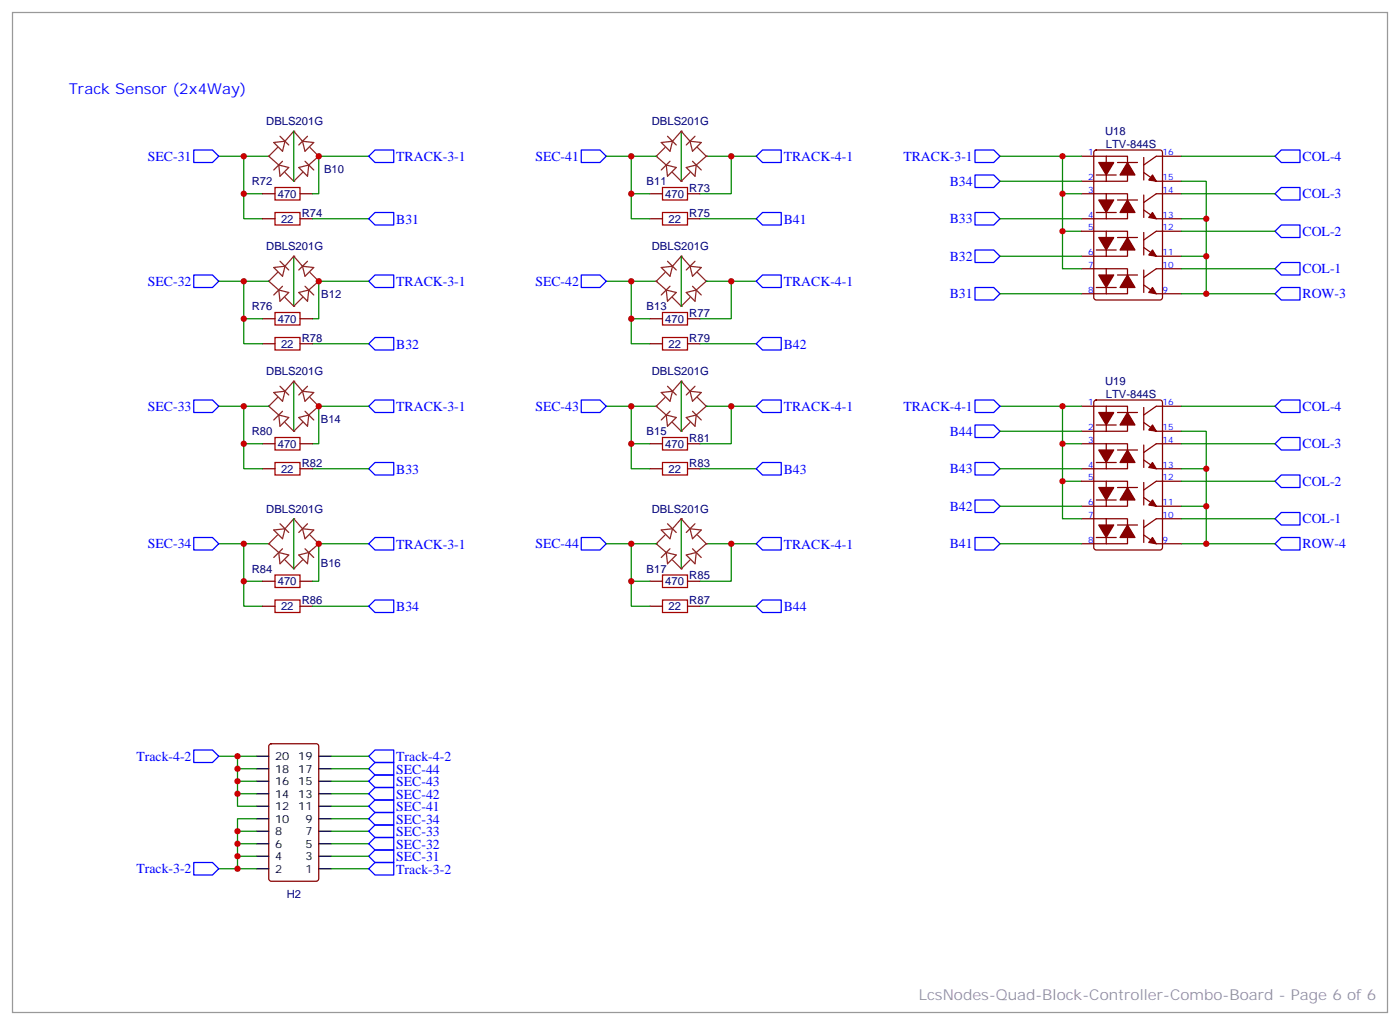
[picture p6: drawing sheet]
<svg xmlns="http://www.w3.org/2000/svg" width="395mm" height="289mm" viewBox="0 0 395 289" stroke-linecap="round" stroke-linejoin="round" font-family="sans-serif">
<path d="M3.5 3.5h388.1v282.3h-388.1z" fill="none" stroke="#999" stroke-width=".35"/>
<g fill="none" stroke="#00f" stroke-width=".35">
<path d="M359.8 44.1l1.8-1.8h5.3v3.6h-5.3zM361.6 52.9h5.3v3.5h-5.3l-1.8-1.7zM359.8 75.8l1.8-1.7h5.3v3.5h-5.3zM361.6 63.5h5.3v3.5h-5.3l-1.8-1.7zM359.8 82.9l1.8-1.8h5.3v3.6h-5.3zM359.8 114.7l1.8-1.8h5.3v3.5h-5.3zM361.6 123.5h5.3v3.5h-5.3l-1.8-1.8zM361.6 134.1h5.3v3.5h-5.3l-1.8-1.8zM359.8 153.5l1.8-1.8h5.3v3.5h-5.3zM359.8 146.4l1.8-1.8h5.3v3.6h-5.3zM54.7 211.7h5.3l1.7 1.7-1.7 1.8h-5.3zM104.1 217l1.7-1.8h5.3v3.5h-5.3z"/>
<path d="M105.8 211.7h5.3v3.5h-5.3l-1.7-1.8zM105.8 218.7h5.3v3.5h-5.3l-1.7-1.7zM105.8 222.2h5.3v3.6h-5.3l-1.7-1.8zM105.8 225.8h5.3v3.5h-5.3l-1.7-1.8zM105.8 229.3h5.3v3.5h-5.3l-1.7-1.7zM105.8 232.8h5.3v3.6h-5.3l-1.7-1.8zM105.8 236.4h5.3v3.5h-5.3l-1.7-1.8zM54.7 243.4h5.3l1.7 1.8-1.7 1.7h-5.3zM104.1 241.7l1.7-1.8h5.3v3.5h-5.3zM105.8 243.4h5.3v3.5h-5.3l-1.7-1.7z"/>
</g>
<g fill="none" stroke="#008700" stroke-width=".35">
<path d="M61.7 44.1h14.1M340.4 82.9h19.4M333.4 153.5h7M61.7 213.4h5.3M72.3 213.4h-5.3v3.6M72.3 217h-5.3v10.5h5.3M93.5 213.4h10.6M93.5 217h10.6M67 238.1h5.3M67 234.6h5.3M67 224h5.3M67 220.5h5.3"/>
<path d="M72.3 231.1h-5.3v10.6h5.3M93.5 238.1h10.6M93.5 234.6h10.6M93.5 224h10.6M93.5 220.5h10.6M93.5 227.5h10.6M93.5 231.1h10.6M61.7 245.2h10.6M67 241.7v3.5M93.5 245.2h10.6M93.5 241.7h10.6"/>
</g>
<path d="M76.1 210.1l.5-.2h12.7l.6 .4 .1 37.7-.5 .7h-12.9l-.7-.5-.1-37.6z" fill="none" stroke="#870000" stroke-width=".35"/>
<g fill="none" stroke="#000" stroke-width=".35">
<path d="M72.3 217h3.5M72.3 213.4h3.5M90 217h3.5M90 213.4h3.5M72.3 238.1h3.5M72.3 234.6h3.5M72.3 231.1h3.5M72.3 227.5h3.5M72.3 224h3.5M72.3 220.5h3.5M90 238.1h3.5M90 234.6h3.5"/>
<path d="M90 231.1h3.5M90 227.5h3.5M90 224h3.5M90 220.5h3.5M72.3 245.2h3.5M72.3 241.7h3.5M90 245.2h3.5M90 241.7h3.5"/>
</g>
<path d="M79 38.5l2.5 2.4M80.4 39.9l2.5-2.9 2.5 2.9M85.4 39.9l3.1 .3-2.4 2.5zM86.8 38.5l-2.5 2.4M77.3 40.2l3.1-.3-.7 2.8zM78.3 41.6l-2.5 2.5 2.9 2.5M78.7 46.6l2.8 .7-2.5 2.4zM79.7 45.5l-2.4 2.5M80.4 48.7l2.5 2.5 2.5-2.5M84.3 47.3l2.8-.7-.3 3.1zM86.1 45.5l2.4 2.5M87.5 41.6l2.5 2.5-2.9 2.5" fill="none" stroke="#8c2424" stroke-width=".35"/>
<g fill="#8c2424">
<circle cx="75.8" cy="44.1" r=".18"/>
<circle cx="82.9" cy="37" r=".18"/>
<circle cx="90" cy="44.1" r=".18"/>
<circle cx="82.9" cy="51.2" r=".18"/>
</g>
<path d="M82.9 37v14.2M68.8 44.1v17.6h5.3M68.8 54.7h5.3M104.1 44.1h-14.1v10.6h-1.8M68.8 79.4v17.6h5.3M82.9 72.3v14.1M88.2 61.7h15.9M104.1 79.4h-14.1v10.6h-1.8M68.8 90h5.3M88.2 97h15.9" fill="none" stroke="#008700" stroke-width=".35"/>
<path d="M77.6 60h7.1v3.5h-7.1zM77.6 52.9h7.1v3.5h-7.1zM77.6 88.2h7.1v3.5h-7.1zM77.6 95.2h7.1v3.6h-7.1z" fill="none" stroke="#a10000" stroke-width=".35"/>
<path d="M74.1 54.7h3.5M84.7 54.7h3.5M74.1 61.7h3.5M84.7 61.7h3.5M74.1 90h3.5M74.1 97h3.5M84.7 90h3.5M84.7 97h3.5" fill="none" stroke="#870000" stroke-width=".35"/>
<path d="M54.7 42.3h5.3l1.7 1.8-1.7 1.8h-5.3zM104.1 44.1l1.7-1.8h5.3v3.6h-5.3zM54.7 77.6h5.3l1.7 1.8-1.7 1.7h-5.3zM104.1 61.7l1.7-1.7h5.3v3.5h-5.3zM104.1 79.4l1.7-1.8h5.3v3.5h-5.3zM105.8 95.2h5.3v3.6h-5.3l-1.7-1.8z" fill="none" stroke="#00f" stroke-width=".35"/>
<path d="M77.3 75.5l3.1-.4-.7 2.9zM78.3 76.9l-2.5 2.5 2.9 2.4M79 73.7l2.5 2.5M80.4 75.1l2.5-2.8 2.5 2.8M85.4 75.1l3.1 .4-2.4 2.5zM86.8 73.7l-2.5 2.5M87.5 76.9l2.5 2.5-2.9 2.4M78.7 81.8l2.8 .8-2.5 2.4zM79.7 80.8l-2.4 2.5M80.4 84l2.5 2.4 2.5-2.4M84.3 82.6l2.8-.8-.3 3.2zM86.1 80.8l2.4 2.5" fill="none" stroke="#8c2424" stroke-width=".35"/>
<g fill="#8c2424">
<circle cx="75.8" cy="79.4" r=".18"/>
<circle cx="82.9" cy="72.3" r=".18"/>
<circle cx="90" cy="79.4" r=".18"/>
<circle cx="82.9" cy="86.4" r=".18"/>
</g>
<path d="M61.7 79.4h14.1M68.8 114.7v17.6h5.3M82.9 107.6v14.1M104.1 114.7h-14.1v10.5h-1.8M68.8 125.2h5.3M88.2 132.3h15.9" fill="none" stroke="#008700" stroke-width=".35"/>
<path d="M77.6 123.5h7.1v3.5h-7.1zM77.6 130.5h7.1v3.6h-7.1z" fill="none" stroke="#a10000" stroke-width=".35"/>
<path d="M74.1 125.2h3.5M74.1 132.3h3.5M84.7 125.2h3.5M84.7 132.3h3.5" fill="none" stroke="#870000" stroke-width=".35"/>
<path d="M54.7 112.9h5.3l1.7 1.8-1.7 1.7h-5.3zM104.1 114.7l1.7-1.8h5.3v3.5h-5.3zM104.1 132.3l1.7-1.8h5.3v3.6h-5.3z" fill="none" stroke="#00f" stroke-width=".35"/>
<path d="M77.3 110.8l3.1-.4-.7 2.8zM78.3 112.2l-2.5 2.5 2.9 2.4M78.7 117.1l2.8 .7-2.5 2.5zM79 109l2.5 2.5M79.7 116.1l-2.4 2.4M80.4 110.4l2.5-2.8 2.5 2.8M80.4 119.2l2.5 2.5 2.5-2.5M84.3 117.8l2.8-.7-.3 3.2zM85.4 110.4l3.1 .4-2.4 2.4zM86.1 116.1l2.4 2.4M86.8 109l-2.5 2.5M87.5 112.2l2.5 2.5-2.9 2.4" fill="none" stroke="#8c2424" stroke-width=".35"/>
<g fill="#8c2424">
<circle cx="75.8" cy="114.7" r=".18"/>
<circle cx="82.9" cy="107.6" r=".18"/>
<circle cx="90" cy="114.7" r=".18"/>
<circle cx="82.9" cy="121.7" r=".18"/>
</g>
<path d="M61.7 114.7h14.1M61.7 153.5h14.1" fill="none" stroke="#008700" stroke-width=".35"/>
<path d="M77.3 149.6l3.1-.4-.7 2.8zM78.3 151l-2.5 2.5 2.9 2.4M78.7 155.9l2.8 .7-2.5 2.5zM79 147.8l2.5 2.5M79.7 154.9l-2.4 2.4M80.4 149.2l2.5-2.8 2.5 2.8M80.4 158l2.5 2.5 2.5-2.5M84.3 156.6l2.8-.7-.3 3.2zM85.4 149.2l3.1 .4-2.4 2.4zM86.1 154.9l2.4 2.4M86.8 147.8l-2.5 2.5M87.5 151l2.5 2.5-2.9 2.4" fill="none" stroke="#8c2424" stroke-width=".35"/>
<g fill="#8c2424">
<circle cx="75.8" cy="153.5" r=".18"/>
<circle cx="82.9" cy="146.4" r=".18"/>
<circle cx="90" cy="153.5" r=".18"/>
<circle cx="82.9" cy="160.5" r=".18"/>
</g>
<path d="M68.8 153.5v17.6h5.3M82.9 146.4v14.1M104.1 153.5h-14.1v10.5h-1.8M178.2 153.5v17.6h5.2M192.3 146.4v14.1M199.3 153.5h14.1M206.4 153.5v10.5h-8.8M68.8 164h5.3M88.2 171.1h15.9M178.2 164h5.2M197.6 171.1h15.8" fill="none" stroke="#008700" stroke-width=".35"/>
<path d="M77.6 169.3h7.1v3.6h-7.1zM77.6 162.3h7.1v3.5h-7.1zM187 162.3h7v3.5h-7zM187 169.3h7v3.6h-7z" fill="none" stroke="#a10000" stroke-width=".35"/>
<path d="M74.1 171.1h3.5M74.1 164h3.5M84.7 171.1h3.5M84.7 164h3.5M183.4 171.1h3.6M183.4 164h3.6M194 171.1h3.6M194 164h3.6" fill="none" stroke="#870000" stroke-width=".35"/>
<path d="M54.7 151.7h5.3l1.7 1.8-1.7 1.7h-5.3zM104.1 153.5l1.7-1.8h5.3v3.5h-5.3zM164 151.7h5.3l1.8 1.8-1.8 1.7h-5.3zM213.4 153.5l1.8-1.8h5.3v3.5h-5.3zM104.1 171.1l1.7-1.8h5.3v3.6h-5.3zM213.4 171.1l1.8-1.8h5.3v3.6h-5.3z" fill="none" stroke="#00f" stroke-width=".35"/>
<path d="M186.6 149.6l3.2-.4-.7 2.8zM187.7 151l-2.5 2.5 2.8 2.4M188 155.9l2.9 .7-2.5 2.5zM188.4 147.8l2.5 2.5M189.1 154.9l-2.5 2.4M189.8 149.2l2.5-2.8 2.4 2.8M189.8 158l2.5 2.5 2.4-2.5M193.7 156.6l2.8-.7-.4 3.2zM194.7 149.2l3.2 .4-2.5 2.4zM195.4 154.9l2.5 2.4M196.1 147.8l-2.4 2.5M196.8 151l2.5 2.5-2.8 2.4" fill="none" stroke="#8c2424" stroke-width=".35"/>
<g fill="#8c2424">
<circle cx="199.3" cy="153.5" r=".18"/>
<circle cx="192.3" cy="146.4" r=".18"/>
<circle cx="185.2" cy="153.5" r=".18"/>
<circle cx="192.3" cy="160.5" r=".18"/>
</g>
<path d="M171.1 114.7h14.1M171.1 153.5h14.1" fill="none" stroke="#008700" stroke-width=".35"/>
<path d="M186.6 110.8l3.2-.4-.7 2.8zM187.7 112.2l-2.5 2.5 2.8 2.4M188 117.1l2.9 .7-2.5 2.5zM188.4 109l2.5 2.5M189.1 116.1l-2.5 2.4M189.8 110.4l2.5-2.8 2.4 2.8M189.8 119.2l2.5 2.5 2.4-2.5M193.7 117.8l2.8-.7-.4 3.2zM194.7 110.4l3.2 .4-2.5 2.4zM195.4 116.1l2.5 2.4M196.1 109l-2.4 2.5M196.8 112.2l2.5 2.5-2.8 2.4" fill="none" stroke="#8c2424" stroke-width=".35"/>
<g fill="#8c2424">
<circle cx="199.3" cy="114.7" r=".18"/>
<circle cx="192.3" cy="107.6" r=".18"/>
<circle cx="185.2" cy="114.7" r=".18"/>
<circle cx="192.3" cy="121.7" r=".18"/>
</g>
<path d="M171.1 79.4h14.1M178.2 114.7v17.6h5.2M192.3 107.6v14.1M199.3 114.7h14.1M206.4 114.7v10.5h-8.8M178.2 125.2h5.2M197.6 132.3h15.8" fill="none" stroke="#008700" stroke-width=".35"/>
<path d="M187 130.5h7v3.6h-7zM187 123.5h7v3.5h-7z" fill="none" stroke="#a10000" stroke-width=".35"/>
<path d="M183.4 132.3h3.6M183.4 125.2h3.6M194 132.3h3.6M194 125.2h3.6" fill="none" stroke="#870000" stroke-width=".35"/>
<path d="M164 112.9h5.3l1.8 1.8-1.8 1.7h-5.3zM215.2 112.9h5.3v3.5h-5.3l-1.8-1.7zM213.4 132.3l1.8-1.8h5.3v3.6h-5.3z" fill="none" stroke="#00f" stroke-width=".35"/>
<path d="M186.6 75.5l3.2-.4-.7 2.9zM187.7 76.9l-2.5 2.5 2.8 2.4M188.4 73.7l2.5 2.5M189.8 75.1l2.5-2.8 2.4 2.8M194.7 75.1l3.2 .4-2.5 2.5zM196.1 73.7l-2.4 2.5M196.8 76.9l2.5 2.5-2.8 2.4M188 81.8l2.9 .8-2.5 2.4zM189.1 80.8l-2.5 2.5M189.8 84l2.5 2.4 2.4-2.4M193.7 82.6l2.8-.8-.4 3.2zM195.4 80.8l2.5 2.5" fill="none" stroke="#8c2424" stroke-width=".35"/>
<g fill="#8c2424">
<circle cx="199.3" cy="79.4" r=".18"/>
<circle cx="192.3" cy="72.3" r=".18"/>
<circle cx="185.2" cy="79.4" r=".18"/>
<circle cx="192.3" cy="86.4" r=".18"/>
</g>
<g fill="none" stroke="#008700" stroke-width=".35">
<path d="M192.3 37v14.2M178.2 44.1v17.6h5.2M178.2 54.7h5.2M199.3 44.1h14.1M206.4 44.1v10.6h-8.8M282.2 44.1h17.7M299.9 54.7v21.1h5.3M305.2 44.1h-5.3v10.6h5.3M178.2 79.4v17.6h5.2M192.3 72.3v14.1M197.6 61.7h15.8M199.3 79.4h14.1"/>
<path d="M206.4 79.4v10.6h-8.8M282.2 72.3h23M299.9 65.3h5.3M178.2 90h5.2M197.6 97h15.8M282.2 82.9h23M282.2 114.7h23M299.9 114.7v10.5h5.3M333.4 114.7h26.4M282.2 121.7h23M282.2 132.3h23M299.9 125.2v21.2h5.3"/>
<path d="M299.9 135.8h5.3M333.4 132.3h7M333.4 121.7h7v31.8h19.4M333.4 135.8h26.4M333.4 125.2h26.4M282.2 153.5h23M282.2 142.9h23M333.4 142.9h7M333.4 146.4h26.4"/>
</g>
<path d="M187 52.9h7v3.5h-7zM187 60h7v3.5h-7zM187 95.2h7v3.6h-7zM187 88.2h7v3.5h-7z" fill="none" stroke="#a10000" stroke-width=".35"/>
<g fill="none" stroke="#870000" stroke-width=".35">
<path d="M183.4 54.7h3.6M194 54.7h3.6M305.2 54.7h7M305.2 44.1h7M305.2 51.2h7M308.9 42.5l.5-.2h18l.6 .5 .1 41.2-.5 .6-18.2 .1-.7-.5v-41.2zM309.4 49.4h5.6M309.4 60h5.6M312.2 44.1h6v7.1h-6M312.2 54.7h6v7h-6M312.2 44.1v7.1M312.2 54.7v7"/>
<path d="M315.4 45.9h5.6M315.4 56.4h5.6M322.8 44.5v6.3M322.8 55v6.4M322.8 59.3l3.5 2.4h7.1M322.8 48.7l3.5 2.5h7.1M333.4 54.7h-7.1l-3.5 2.5M333.4 44.1h-7.1l-3.5 2.5M183.4 61.7h3.6M194 61.7h3.6M305.2 75.8h7M305.2 65.3h7"/>
<path d="M305.2 72.3h7M305.2 61.7h7M309.4 70.6h5.6M312.2 65.3h6v7h-6M312.2 75.8h6v7.1h-6M312.2 65.3v7M312.2 75.8v7.1M315.4 67h5.6M315.4 77.6h5.6M322.8 65.6v6.4M322.8 76.2v6.4M322.8 69.9l3.5 2.4h7.1"/>
<path d="M333.4 75.8h-7.1l-3.5 2.5M333.4 65.3h-7.1l-3.5 2.4M183.4 97h3.6M183.4 90h3.6M194 97h3.6M194 90h3.6M305.2 82.9h7M309.4 81.1h5.6M322.8 80.4l3.5 2.5h7.1M305.2 114.7h7M308.9 113.1l.5-.2h18l.6 .4 .1 41.2-.5 .7h-18.2l-.7-.4v-41.2zM309.4 119.9h5.6"/>
<path d="M312.2 114.7h6v7h-6M312.2 114.7v7M315.4 116.4h5.6M322.8 115v6.4M322.8 119.2l3.5 2.5h7.1M333.4 114.7h-7.1l-3.5 2.4M305.2 135.8h7M305.2 125.2h7M305.2 132.3h7M305.2 121.7h7M309.4 130.5h5.6M312.2 125.2h6v7.1h-6"/>
<path d="M312.2 135.8h6v7.1h-6M312.2 125.2v7.1M312.2 135.8v7.1M315.4 127h5.6M315.4 137.6h5.6M322.8 125.6v6.3M322.8 136.2v6.3M322.8 129.8l3.5 2.5h7.1M333.4 135.8h-7.1l-3.5 2.5M333.4 125.2h-7.1l-3.5 2.5M305.2 146.4h7M305.2 153.5h7"/>
<path d="M305.2 142.9h7M309.4 141.1h5.6M309.4 151.7h5.6M312.2 146.4h6v7.1h-6M312.2 146.4v7.1M315.4 148.2h5.6M322.8 146.8v6.3M322.8 151l3.5 2.5h7.1M322.8 140.4l3.5 2.5h7.1M333.4 146.4h-7.1l-3.5 2.5"/>
</g>
<g fill="none" stroke="#00f" stroke-width=".35">
<path d="M164 42.3h5.3l1.8 1.8-1.8 1.8h-5.3zM213.4 44.1l1.8-1.8h5.3v3.6h-5.3zM275.2 49.4h5.3l1.7 1.8-1.7 1.7h-5.3zM275.2 60h5.3l1.7 1.7-1.7 1.8h-5.3zM275.2 42.3h5.3l1.7 1.8-1.7 1.8h-5.3zM164 77.6h5.3l1.8 1.8-1.8 1.7h-5.3zM213.4 79.4l1.8-1.8h5.3v3.5h-5.3zM213.4 61.7l1.8-1.7h5.3v3.5h-5.3zM275.2 70.6h5.3l1.7 1.7-1.7 1.8h-5.3zM213.4 97l1.8-1.8h5.3v3.6h-5.3zM275.2 81.1h5.3l1.7 1.8-1.7 1.8h-5.3zM275.2 119.9h5.3l1.7 1.8-1.7 1.8h-5.3z"/>
<path d="M275.2 112.9h5.3l1.7 1.8-1.7 1.7h-5.3zM275.2 130.5h5.3l1.7 1.8-1.7 1.8h-5.3zM275.2 151.7h5.3l1.7 1.8-1.7 1.7h-5.3zM275.2 141.1h5.3l1.7 1.8-1.7 1.7h-5.3z"/>
</g>
<g fill="#870000" stroke="#870000" stroke-width=".35">
<path d="M318.2 116.4l2.1 3.5h-4.2z"/>
<path d="M325.3 151.7l1 1.8-2.1-.4z"/>
<path d="M325.3 141.1l1 1.8-2.1-.4z"/>
<path d="M325.3 130.5l1 1.8-2.1-.4z"/>
<path d="M325.3 119.9l1 1.8-2.1-.3z"/>
<path d="M310.1 116.4h4.2l-2.1 3.5z"/>
<path d="M310.1 127h4.2l-2.1 3.5z"/>
<path d="M318.2 127l2.1 3.5h-4.2z"/>
<path d="M310.1 137.6h4.2l-2.1 3.5z"/>
<path d="M318.2 137.6l2.1 3.5h-4.2z"/>
<path d="M310.1 148.2h4.2l-2.1 3.5z"/>
<path d="M318.2 148.2l2.1 3.5h-4.2z"/>
<path d="M318.2 45.9l2.1 3.5h-4.2z"/>
<path d="M325.3 81.1l1 1.8-2.1-.3z"/>
<path d="M325.3 70.6l1 1.7-2.1-.3z"/>
<path d="M325.3 60l1 1.7-2.1-.3z"/>
<path d="M325.3 49.4l1 1.8-2.1-.4z"/>
<path d="M310.1 45.9h4.2l-2.1 3.5z"/>
<path d="M310.1 56.4h4.2l-2.1 3.6z"/>
<path d="M318.2 56.4l2.1 3.6h-4.2z"/>
<path d="M310.1 67h4.2l-2.1 3.6z"/>
<path d="M318.2 67l2.1 3.6h-4.2z"/>
<path d="M310.1 77.6h4.2l-2.1 3.5z"/>
<path d="M318.2 77.6l2.1 3.5h-4.2z"/>
</g>
<path d="M188.4 38.5l2.5 2.4M189.8 39.9l2.5-2.9 2.4 2.9M194.7 39.9l3.2 .3-2.5 2.5zM196.1 38.5l-2.4 2.4M186.6 40.2l3.2-.3-.7 2.8zM187.7 41.6l-2.5 2.5 2.8 2.5M188 46.6l2.9 .7-2.5 2.4zM189.1 45.5l-2.5 2.5M189.8 48.7l2.5 2.5 2.4-2.5M193.7 47.3l2.8-.7-.4 3.1zM195.4 45.5l2.5 2.5M196.8 41.6l2.5 2.5-2.8 2.5" fill="none" stroke="#8c2424" stroke-width=".35"/>
<g fill="#8c2424">
<circle cx="199.3" cy="44.1" r=".18"/>
<circle cx="192.3" cy="37" r=".18"/>
<circle cx="185.2" cy="44.1" r=".18"/>
<circle cx="192.3" cy="51.2" r=".18"/>
</g>
<path d="M171.1 44.1h14.1M282.2 51.2h23M333.4 51.2h7v31.7h-7M333.4 44.1h26.4M333.4 54.7h26.4M282.2 61.7h23M333.4 61.7h7M333.4 75.8h26.4M333.4 65.3h26.4M333.4 72.3h7" fill="none" stroke="#008700" stroke-width=".35"/>
<g fill="#c00">
<circle cx="340.4" cy="153.5" r=".88"/>
<circle cx="340.4" cy="142.9" r=".88"/>
<circle cx="340.4" cy="132.3" r=".88"/>
<circle cx="340.4" cy="82.9" r=".88"/>
<circle cx="340.4" cy="72.3" r=".88"/>
<circle cx="340.4" cy="61.7" r=".88"/>
<circle cx="90" cy="153.5" r=".88"/>
<circle cx="90" cy="114.7" r=".88"/>
<circle cx="90" cy="79.4" r=".88"/>
<circle cx="90" cy="44.1" r=".88"/>
<circle cx="67" cy="245.2" r=".88"/>
<circle cx="67" cy="241.7" r=".88"/>
<circle cx="67" cy="238.1" r=".88"/>
<circle cx="67" cy="234.6" r=".88"/>
<circle cx="67" cy="213.4" r=".88"/>
<circle cx="67" cy="217" r=".88"/>
<circle cx="67" cy="224" r=".88"/>
<circle cx="67" cy="220.5" r=".88"/>
<circle cx="68.8" cy="44.1" r=".88"/>
<circle cx="68.8" cy="54.7" r=".88"/>
<circle cx="68.8" cy="90" r=".88"/>
<circle cx="68.8" cy="79.4" r=".88"/>
<circle cx="68.8" cy="125.2" r=".88"/>
<circle cx="68.8" cy="114.7" r=".88"/>
<circle cx="68.8" cy="153.5" r=".88"/>
<circle cx="68.8" cy="164" r=".88"/>
<circle cx="206.4" cy="153.5" r=".88"/>
<circle cx="178.2" cy="164" r=".88"/>
<circle cx="178.2" cy="153.5" r=".88"/>
<circle cx="178.2" cy="114.7" r=".88"/>
<circle cx="178.2" cy="125.2" r=".88"/>
<circle cx="206.4" cy="114.7" r=".88"/>
<circle cx="178.2" cy="79.4" r=".88"/>
<circle cx="178.2" cy="90" r=".88"/>
<circle cx="206.4" cy="79.4" r=".88"/>
<circle cx="206.4" cy="44.1" r=".88"/>
<circle cx="178.2" cy="54.7" r=".88"/>
<circle cx="178.2" cy="44.1" r=".88"/>
<circle cx="299.9" cy="135.8" r=".88"/>
<circle cx="299.9" cy="65.3" r=".88"/>
<circle cx="299.9" cy="125.2" r=".88"/>
<circle cx="299.9" cy="54.7" r=".88"/>
<circle cx="299.9" cy="114.7" r=".88"/>
<circle cx="299.9" cy="44.1" r=".88"/>
</g>
<text font-size="4.2" fill="#00f" x="19.4" y="26.5">Track Sensor (2x4Way)</text>
<text font-size="4.2" fill="#999" x="259.3" y="282.2">LcsNodes-Quad-Block-Controller-Combo-Board - Page 6 of 6</text>
<g font-size="3.9" fill="#00f">
<text x="41.8" y="45.3">SEC-31</text>
<text x="111.8" y="45.5">TRACK-3-1</text>
<text x="151.1" y="45.3">SEC-41</text>
<text x="221.2" y="45.5">TRACK-4-1</text>
<text x="254.9" y="45.3">TRACK-3-1</text>
<text x="367.6" y="45.4">COL-4</text>
<text x="268" y="52.4">B34</text>
<text x="367.6" y="56">COL-3</text>
<text x="111.8" y="63.1">B31</text>
<text x="221.2" y="63.1">B41</text>
<text x="268" y="63">B33</text>
<text x="367.6" y="66.6">COL-2</text>
<text x="268" y="73.6">B32</text>
<text x="367.6" y="77.2">COL-1</text>
<text x="41.8" y="80.6">SEC-32</text>
<text x="111.8" y="80.8">TRACK-3-1</text>
<text x="151.1" y="80.6">SEC-42</text>
<text x="221.2" y="80.8">TRACK-4-1</text>
<text x="268" y="84.2">B31</text>
<text x="367.6" y="84.1">ROW-3</text>
<text x="111.8" y="98.4">B32</text>
<text x="221.2" y="98.4">B42</text>
<text x="41.8" y="115.9">SEC-33</text>
<text x="111.8" y="116.1">TRACK-3-1</text>
<text x="151.1" y="115.9">SEC-43</text>
<text x="221.2" y="116.1">TRACK-4-1</text>
<text x="254.9" y="115.9">TRACK-4-1</text>
<text x="367.6" y="116">COL-4</text>
<text x="268" y="123">B44</text>
<text x="367.6" y="126.6">COL-3</text>
<text x="111.8" y="133.7">B33</text>
<text x="221.2" y="133.7">B43</text>
<text x="268" y="133.5">B43</text>
<text x="367.6" y="137.1">COL-2</text>
<text x="268" y="144.1">B42</text>
<text x="367.6" y="147.7">COL-1</text>
<text x="41.8" y="154.7">SEC-34</text>
<text x="111.8" y="154.9">TRACK-3-1</text>
<text x="151.1" y="154.7">SEC-44</text>
<text x="221.2" y="154.9">TRACK-4-1</text>
<text x="268" y="154.7">B41</text>
<text x="367.6" y="154.7">ROW-4</text>
<text x="111.8" y="172.5">B34</text>
<text x="221.2" y="172.5">B44</text>
<text x="38.5" y="214.7">Track-4-2</text>
<text x="111.8" y="214.8">Track-4-2</text>
<text x="111.8" y="218.4">SEC-44</text>
<text x="111.8" y="221.9">SEC-43</text>
<text x="111.8" y="225.4">SEC-42</text>
<text x="111.8" y="228.9">SEC-41</text>
<text x="111.8" y="232.5">SEC-34</text>
<text x="111.8" y="236">SEC-33</text>
<text x="111.8" y="239.5">SEC-32</text>
<text x="111.8" y="243.1">SEC-31</text>
<text x="38.5" y="246.4">Track-3-2</text>
<text x="111.8" y="246.6">Track-3-2</text>
</g>
<g font-size="3.2" fill="#000080">
<text x="75.1" y="35.3">DBLS201G</text>
<text x="184" y="35.3">DBLS201G</text>
<text x="311.9" y="38.1">U18</text>
<text x="312.1" y="41.6">LTV-844S</text>
<text x="71.1" y="52.3">R72</text>
<text x="91.5" y="48.8">B10</text>
<text x="182.5" y="52.3">B11</text>
<text x="78.4" y="55.8">470</text>
<text x="187.8" y="55.8">470</text>
<text x="194.5" y="54.1">R73</text>
<text x="79.3" y="62.9">22</text>
<text x="85.2" y="61.1">R74</text>
<text x="188.7" y="62.9">22</text>
<text x="194.5" y="61.1">R75</text>
<text x="75.1" y="70.6">DBLS201G</text>
<text x="184" y="70.6">DBLS201G</text>
<text x="71.1" y="87.6">R76</text>
<text x="90.7" y="84.1">B12</text>
<text x="182.5" y="87.6">B13</text>
<text x="194.5" y="89.3">R77</text>
<text x="78.4" y="91.1">470</text>
<text x="187.8" y="91.1">470</text>
<text x="79.3" y="98.2">22</text>
<text x="85.2" y="96.4">R78</text>
<text x="188.7" y="98.2">22</text>
<text x="194.5" y="96.4">R79</text>
<text x="75.1" y="105.8">DBLS201G</text>
<text x="184" y="105.8">DBLS201G</text>
<text x="311.9" y="108.7">U19</text>
<text x="312.1" y="112.2">LTV-844S</text>
<text x="90.6" y="119.3">B14</text>
<text x="71.1" y="122.9">R80</text>
<text x="182.5" y="122.9">B15</text>
<text x="194.5" y="124.6">R81</text>
<text x="78.4" y="126.4">470</text>
<text x="85.2" y="131.7">R82</text>
<text x="187.8" y="126.4">470</text>
<text x="194.5" y="131.7">R83</text>
<text x="79.3" y="133.4">22</text>
<text x="188.7" y="133.4">22</text>
<text x="75.1" y="144.6">DBLS201G</text>
<text x="184" y="144.6">DBLS201G</text>
<text x="71.1" y="161.7">R84</text>
<text x="90.6" y="159.9">B16</text>
<text x="182.5" y="161.7">B17</text>
<text x="78.4" y="165.2">470</text>
<text x="187.8" y="165.2">470</text>
<text x="194.5" y="163.4">R85</text>
<text x="79.3" y="172.2">22</text>
<text x="85.2" y="170.5">R86</text>
<text x="188.7" y="172.2">22</text>
<text x="194.5" y="170.5">R87</text>
<text x="80.9" y="253.6">H2</text>
</g>
<g font-size="3.2">
<text x="77.6" y="214.5">20</text>
<text x="84.2" y="214.5">19</text>
<text x="77.6" y="221.5">16</text>
<text x="77.6" y="218">18</text>
<text x="84.2" y="221.5">15</text>
<text x="84.2" y="218">17</text>
<text x="77.6" y="225.1">14</text>
<text x="84.2" y="225.1">13</text>
<text x="77.6" y="232.1">10</text>
<text x="77.6" y="228.6">12</text>
<text x="84.2" y="228.6">11</text>
<text x="86.2" y="232.1">9</text>
<text x="77.6" y="239.2">6</text>
<text x="77.6" y="235.7">8</text>
<text x="86.2" y="239.2">5</text>
<text x="86.2" y="235.7">7</text>
<text x="77.6" y="242.7">4</text>
<text x="86.2" y="242.7">3</text>
<text x="77.6" y="246.2">2</text>
<text x="86.2" y="246.2">1</text>
</g>
<g font-size="2.5" fill="#00f">
<text x="307.1" y="43.7">1</text>
<text x="328.1" y="43.7">16</text>
<text x="307.1" y="50.8">2</text>
<text x="328.1" y="50.8">15</text>
<text x="307.1" y="54.3">3</text>
<text x="328.1" y="54.3">14</text>
<text x="307.1" y="64.9">5</text>
<text x="307.1" y="61.4">4</text>
<text x="328.1" y="64.9">12</text>
<text x="328.1" y="61.4">13</text>
<text x="307.1" y="72">6</text>
<text x="328.1" y="72">11</text>
<text x="307.1" y="75.5">7</text>
<text x="328.1" y="75.5">10</text>
<text x="307.1" y="82.6">8</text>
<text x="328.1" y="82.6">9</text>
<text x="307.1" y="114.3">1</text>
<text x="328.1" y="114.3">16</text>
<text x="307.1" y="124.9">3</text>
<text x="307.1" y="121.4">2</text>
<text x="328.1" y="124.9">14</text>
<text x="328.1" y="121.4">15</text>
<text x="307.1" y="131.9">4</text>
<text x="328.1" y="131.9">13</text>
<text x="307.1" y="135.5">5</text>
<text x="328.1" y="135.5">12</text>
<text x="307.1" y="142.5">6</text>
<text x="328.1" y="142.5">11</text>
<text x="307.1" y="146.1">7</text>
<text x="328.1" y="146.1">10</text>
<text x="307.1" y="153.1">8</text>
<text x="328.1" y="153.1">9</text>
</g>
</svg>
